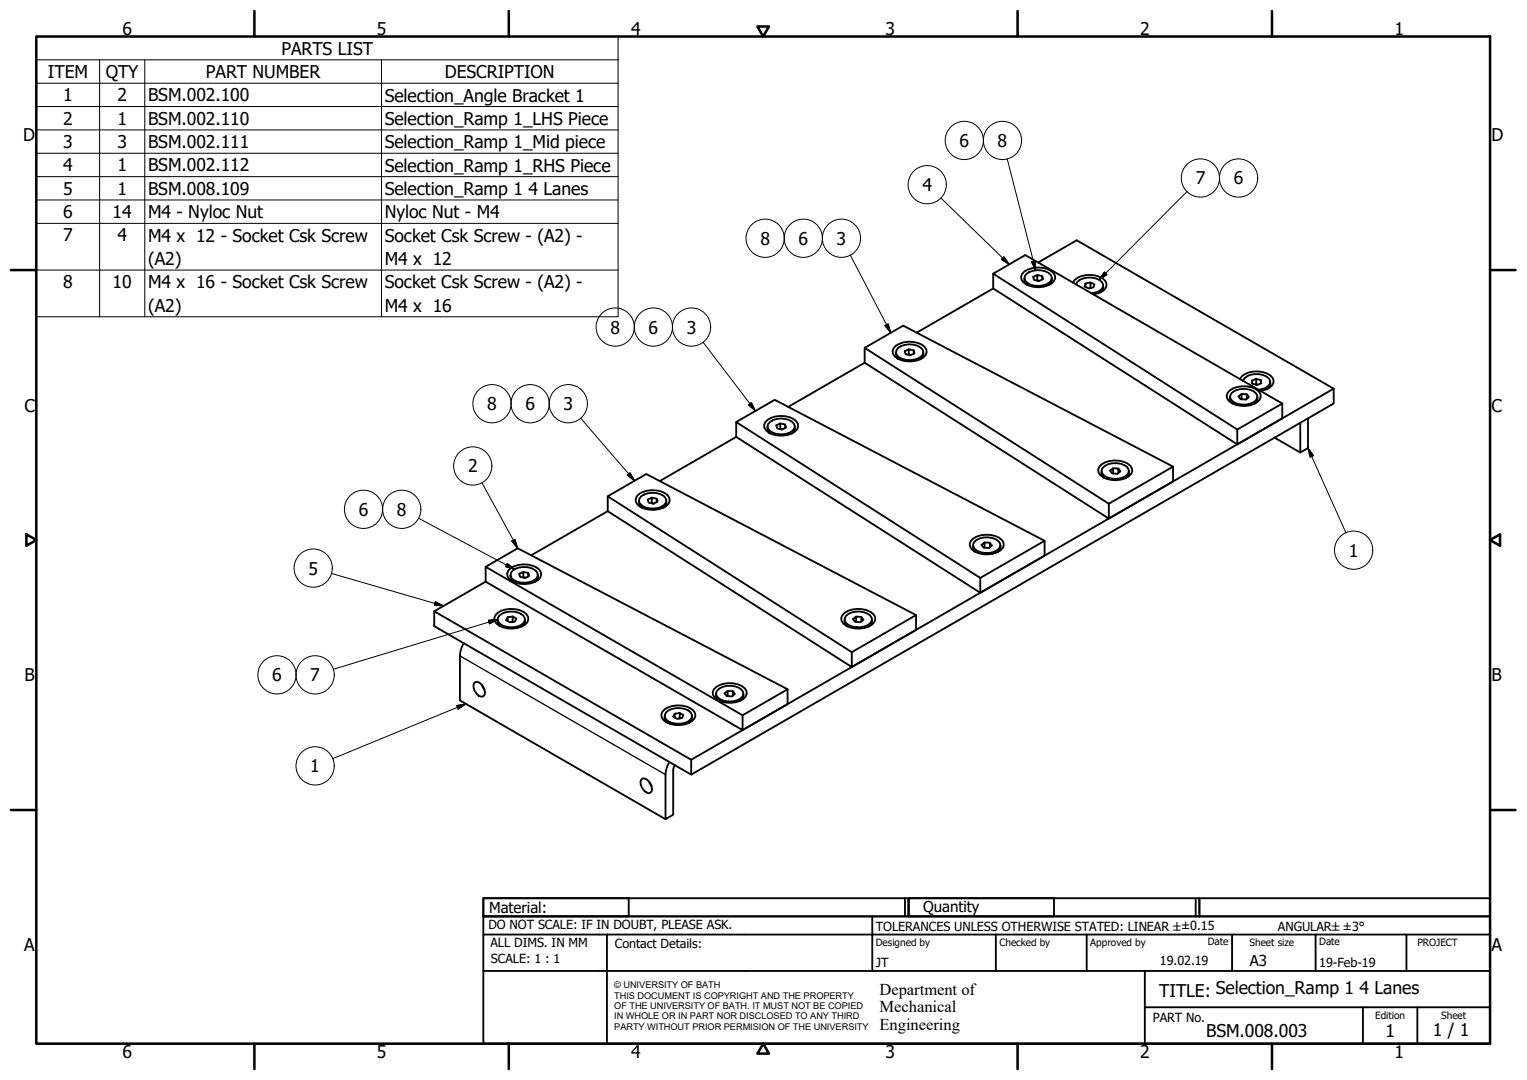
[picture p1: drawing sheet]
<svg xmlns="http://www.w3.org/2000/svg" width="420mm" height="297mm" viewBox="0 0 420 297" stroke-linecap="round" stroke-linejoin="round" font-family="sans-serif">
<!-- layer: Visible (ISO) -->
<g fill="none" stroke="#000" stroke-width=".51">
<path d="M273.3 75.3l8.8-5.1 70.7 40.8v4.1l-12.4 7.1M273.3 79.3l67.1 42.9v-4.1l12.4-7.1M273.3 79.3v-4l67.1 42.8M273.3 79.3l-21.1 12.2M281.9 74.7a6.9 6.9 0 0 1 7.9 .3 1.84 1.84 0 0 1-.4 2.9 6.9 6.9 0 0 1-7.9-.3 1.85 1.85 0 0 1 .4-2.9zM281.9 76.5a1.87 1.87 0 0 0 .8 1.9M282.5 75.3a5.3 5.3 0 0 1 6.7 .4 1.7 1.7 0 0 1-1.2 2.5 5.3 5.3 0 0 1-5.9-.9l-.2-.7 .1-.7zM285.4 77.1v-1.5l-1.1 .6 .2 .8 1.4 .3M285.4 75.6l1.4 .3v1M285.4 77.1l-.1 .1M285.4 77.1l.5 .2M285.6 72.2l10.6-6.1 70.8 40.8v4.1l-176.8 102"/>
<path d="M286.8 75.9l.2 .9-1.1 .5M289.4 76.5a1.78 1.78 0 0 1-.8 1.9M295.2 77.7a5.9 5.9 0 0 1 7.4-1.5 2.15 2.15 0 0 1 1.3 3.4l-1.8 1.1-1.3 .3M296.1 78.2a3.7 3.7 0 0 1 4.3-1.8 3.4 3.4 0 0 1 3.1 1.8 2.19 2.19 0 0 1-2.1 2.3l-1.1 .2M298.7 78l-.3 .8 1.1 .5 1.4-.3 .2-.8-1.1-.5v1.4M300 77.7l-1.3 .3v.9M300 79.1l.1 .1M300 79.1l-.4 .2M303.6 78.5a1.82 1.82 0 0 1-.9 1.9M237.9 99.8v-4.1l10.6-6.1 74.3 38.7v4.1l-17.7 10.2M237.9 99.8l67.2 42.8v-4.1l17.7-10.2M237.9 99.8l-21 12.1"/>
<path d="M237.9 95.7l67.2 42.8M246.5 95.1a6.9 6.9 0 0 1 7.9 .3 1.85 1.85 0 0 1-.3 2.9 6.9 6.9 0 0 1-7.9-.3 1.84 1.84 0 0 1 .3-2.9zM246.5 96.9a1.82 1.82 0 0 0 .8 1.9M247.1 95.7a5.3 5.3 0 0 1 6.7 .4 1.67 1.67 0 0 1-1.1 2.5 5.3 5.3 0 0 1-5.9-.9l-.3-.7 .2-.7zM250.1 97.5v-1.4l-1.2 .5 .3 .8 1.3 .3M250.1 96.1l1.3 .3v.9M250.1 97.5l-.1 .1M250.1 97.5l.4 .2M251.4 96.4l.3 .8-1.2 .5M254.1 96.9a1.88 1.88 0 0 1-.9 1.9M202.6 116.1l67.1 42.8M211.2 115.5a6.9 6.9 0 0 1 7.9 .3 1.82 1.82 0 0 1-.4 2.9 6.9 6.9 0 0 1-7.9-.3 1.82 1.82 0 0 1 .4-2.9z"/>
<path d="M211.2 117.3a1.82 1.82 0 0 0 .8 1.9M211.8 116.1a5.2 5.2 0 0 1 6.6 .4 1.65 1.65 0 0 1-1.1 2.5 5.2 5.2 0 0 1-5.9-.9l-.2-.7 .1-.7zM214.7 117.9v-1.4l-1.1 .5 .2 .8 1.4 .3M214.7 116.5l1.3 .3v.9M214.7 117.9l-.1 .1M214.7 117.9l.5 .2M216 116.8l.3 .8-1.1 .5M218.7 117.3a1.82 1.82 0 0 1-.8 1.9M338.5 107.3a6.9 6.9 0 0 1 7.9 .3 1.86 1.86 0 0 1-.4 3 6.8 6.8 0 0 1-7.9-.4 1.82 1.82 0 0 1 .4-2.9zM338.5 109.1a1.82 1.82 0 0 0 .8 1.9M338.8 108.2a5.3 5.3 0 0 1 6.7-.2 1.54 1.54 0 0 1-.5 2.6 5.6 5.6 0 0 1-6.1-.4l-.4-.6v-.7zM341.2 104.3a5.7 5.7 0 0 1 6.2-2 3.5 3.5 0 0 1 3 2.4 2.77 2.77 0 0 1-2.4 2.5l-1.2 .3"/>
<path d="M341.6 108.4h1.5v1.3M342 104.8a4.5 4.5 0 0 1 5.5-1.7 2.16 2.16 0 0 1 2 2.3 3.5 3.5 0 0 1-3.2 1.8M343.1 108.4l.5 .8-.8 .7-1.4-.1-.6-.8 .8-.6v1.4M345.7 104.2l1.2 .4v.8M345.7 105.7l-.2 .1M345.7 105.7l.3 .1M346 109.1a1.88 1.88 0 0 1-.8 1.9M346.9 104.6l.1 .8-1.1 .5-1.3-.4-.2-.8 1.3-.5v1.5M349.5 105a1.89 1.89 0 0 1-.8 2M357.8 116.3v8.2l-7.1-4.1M359.9 115.1v8.1l-2.1 1.3M367 106.9l-176.8 102.1v4l-70.7-40.8v-4.1l70.7 40.9"/>
<path d="M167.2 136.5l67.2 42.9M175.8 135.9a6.9 6.9 0 0 1 7.9 .3 1.84 1.84 0 0 1-.4 3 6.9 6.9 0 0 1-7.8-.4 1.85 1.85 0 0 1 .3-2.9zM175.8 137.7a1.92 1.92 0 0 0 .8 1.9M176.4 136.5a5.3 5.3 0 0 1 6.7 .4 1.7 1.7 0 0 1-1.1 2.5 5.3 5.3 0 0 1-5.9-.9l-.3-.7 .1-.7zM179.3 138.3v-1.4l-1.1 .5 .3 .8 1.3 .3M179.3 136.9l1.4 .3v.9M179.3 138.3v.1M179.3 138.3l.5 .2M180.7 137.2l.2 .8-1.1 .5M183.3 137.7a1.83 1.83 0 0 1-.8 1.9M202.6 120.2v-4.1l10.6-6.1 74.2 38.7v4.1l-17.7 10.2M202.6 120.2l67.1 42.8v-4.1l17.7-10.2"/>
<path d="M202.6 120.2l-21.1 12.1M303.1 129.5a1.88 1.88 0 0 0 .8 2M303.1 127.7a6.8 6.8 0 0 1 7.9 .4 1.82 1.82 0 0 1-.4 2.9 6.9 6.9 0 0 1-7.9-.3 1.86 1.86 0 0 1 .4-3zM303.4 128.7a5.2 5.2 0 0 1 6.7-.2 1.54 1.54 0 0 1-.5 2.5 5.6 5.6 0 0 1-6-.4l-.4-.6-.1-.7zM306.3 128.8l1.4 .1v1.2M307.7 128.9l.6 .7-.9 .7-1.4-.1-.6-.8 .9-.6v1.4M310.6 129.5a1.82 1.82 0 0 1-.8 2M133.6 160v-4.1l8.9-5.1 74.2 38.8v4.1l-12.4 7.1M133.6 160l70.7 40.8v-4.1l12.4-7.1M133.6 160l-14.1 8.1M133.6 155.9l70.7 40.8M140.5 156.3a6.9 6.9 0 0 1 7.9 .3 1.85 1.85 0 0 1-.4 3 6.9 6.9 0 0 1-7.9-.4 1.84 1.84 0 0 1 .4-2.9z"/>
<path d="M140.5 158.1a1.82 1.82 0 0 0 .8 1.9M141.1 156.9a5.3 5.3 0 0 1 6.6 .4 1.69 1.69 0 0 1-1.1 2.5 5.3 5.3 0 0 1-5.9-.9l-.2-.7 .1-.6zM144 157.3l1.4 .3v.9M144 158.8h-.1M144 158.8l.5 .1M145.4 157.6l.2 .8-1.1 .5-1.4-.2-.2-.9 1.1-.5v1.5M148 158.1a1.88 1.88 0 0 1-.8 1.9M167.2 140.6v-4.1l10.6-6.1 74.3 38.8v4.1l-17.7 10.2M167.2 140.6l67.2 42.9v-4.1l17.7-10.2M167.2 140.6l-21 12.1M267.7 148.2a6.9 6.9 0 0 1 7.9 .3 1.85 1.85 0 0 1-.3 2.9 6.9 6.9 0 0 1-7.9-.3 1.85 1.85 0 0 1 .3-2.9zM267.7 150a1.91 1.91 0 0 0 .8 1.9"/>
<path d="M268.1 149.1a5.2 5.2 0 0 1 6.7-.2 1.52 1.52 0 0 1-.5 2.5 5.6 5.6 0 0 1-6.1-.4l-.4-.6v-.7zM270.9 149.2l1.5 .1v1.2M272.4 149.3l.5 .7-.8 .7-1.4-.1-.6-.7 .8-.7v1.5M275.3 150a1.91 1.91 0 0 1-.8 1.9M127.6 176.9l-.9 2.4-.1 1.1v12.2l56.5 32.7M136.9 168.6a6.9 6.9 0 0 1 7.9 .3 1.87 1.87 0 0 1-.3 2.9 6.9 6.9 0 0 1-7.9-.3 1.82 1.82 0 0 1 .3-2.9zM136.9 170.4a1.83 1.83 0 0 0 .8 1.9M137.3 169.4a5.3 5.3 0 0 1 6.7 0 1.57 1.57 0 0 1-.6 2.5 5.5 5.5 0 0 1-6.1-.5l-.3-.7v-.7zM139.7 169.8l-.4 .8 1 .6 1.4-.3 .4-.8-1-.5v1.4M141.1 169.6l-1.4 .2v1M141.1 171v.1M141.1 171l-.2 .1"/>
<path d="M144.5 170.4a1.89 1.89 0 0 1-.9 1.9M232.4 168.6a6.9 6.9 0 0 1 7.9 .3 1.86 1.86 0 0 1-.4 2.9 6.8 6.8 0 0 1-7.9-.3 1.82 1.82 0 0 1 .4-2.9zM232.4 170.4a1.83 1.83 0 0 0 .8 1.9M232.7 169.5a5.3 5.3 0 0 1 6.7-.2 1.54 1.54 0 0 1-.5 2.5 5.6 5.6 0 0 1-6-.4l-.4-.6-.1-.7zM235.6 169.6l1.4 .1v1.2M237 169.7l.6 .8-.9 .6-1.4-.1-.6-.7 .9-.7v1.5M239.9 170.4a1.89 1.89 0 0 1-.8 1.9M130.5 187.9l.4-.4a2.96 2.96 0 0 1 2.5 3.5l-.4 .5a1.95 1.95 0 0 1-2.3-1.4l-.4-1.6zM132.5 188.3l.8 1.3M182.9 195.1a6.9 6.9 0 0 1 7.9 .3 1.82 1.82 0 0 1-.4 2.9 6.9 6.9 0 0 1-7.9-.3 1.85 1.85 0 0 1 .4-2.9zM182.9 196.9a1.88 1.88 0 0 0 .8 1.9M183.3 195.9a5.4 5.4 0 0 1 6.7 0 1.58 1.58 0 0 1-.7 2.5 5.6 5.6 0 0 1-6-.5l-.4-.7v-.6z"/>
<path d="M185.6 196.3l-.3 .8 1 .6 1.4-.2 .3-.8-1-.6v1.5M187 196.1l-1.4 .2v1M187 197.6h.1M187 197.6h-.2M190.4 196.9a1.82 1.82 0 0 1-.8 1.9M197 190.8a1.88 1.88 0 0 0 .8 1.9M197 189a6.8 6.8 0 0 1 7.9 .3 1.82 1.82 0 0 1-.3 2.9 6.9 6.9 0 0 1-7.9-.3 1.86 1.86 0 0 1 .3-2.9zM197.4 189.9a5.2 5.2 0 0 1 6.7-.2 1.54 1.54 0 0 1-.5 2.5 5.6 5.6 0 0 1-6.1-.3l-.4-.7-.1-.7zM200.2 190l1.5 .1v1.2M201.7 190.1l.5 .8-.8 .6-1.5-.1-.5-.7 .8-.7v1.5M204.6 190.8a1.82 1.82 0 0 1-.8 1.9M176.4 214.4l.5-.3a2.92 2.92 0 0 1 2.4 3.5l-.3 .4a1.99 1.99 0 0 1-2.4-1.4l-.3-.8-.1-.8z"/>
<path d="M178.5 214.8l.7 1.3M184.1 209.6l-.9 2.3-.1 1.1v12.3l2.1-1.2v-12.3l.5-1.4"/>
</g>
<!-- layer: Visible Narrow (ISO) -->
<path d="M126.6 180.4l56.5 32.6" fill="none" stroke="#000" stroke-width=".36"/>
<!-- layer: Symbol (ISO) -->
<g fill="none" stroke="#000" stroke-width=".28">
<path d="M10 16.5v-6.5h160.1v6.5M10 16.5h160.1v6.4M10 16.5v70.6h160.1v-64.2M27.4 16.5v70.6M39.8 16.5v70.6M105 16.5v70.6M10 22.9h160.1M10 29.3h160.1M10 35.7h160.1M10 42.1h160.1M10 48.6h160.1M10 55h160.1"/>
<path d="M258.9 54.4l18.8 18.3M277.1 43.7l7.9 30.6M326.6 52.7l-24.1 24.3M10 61.4h160.1M10 74.3h160.1M234 70.2l11.1 21.3M276.2 70.6l1.5 2.1-2.2-1.4zM283.9 72l.9-.2 .2 2.5zM303.9 74.9l.7 .7-2.1 1.4zM193.5 94.1l14.4 18.9M243.5 89.5l.9-.4 .7 2.4zM159.8 115l14.8 17.2"/>
<path d="M206 111.3l.8-.6 1.1 2.3zM132.6 132.8l9.9 18M172.6 130.7l.8-.7 1.2 2.2zM359.9 123.2l1.5 2.1-.9 .4zM359.9 123.2l10.4 23.3M91.2 157.7l30.8 9M115.1 142.5l26.5 14.1M139.6 155l2 1.6-2.5-.8zM140.8 148.8l.9-.4 .8 2.4zM119.8 165.5l2.2 1.2-2.5-.3zM134.4 170.6l2.5-.2-2.2 1.2zM136.9 170.4l-45.2 13.7"/>
<path d="M125.7 194.1l2.5-.5-2.1 1.4zM128.2 193.6l-36.7 15.1"/>
<circle cx="265.3" cy="38.6" r="5.3"/>
<circle cx="275.8" cy="38.6" r="5.3"/>
<circle cx="255.1" cy="50.8" r="5.3"/>
<circle cx="330.3" cy="49" r="5.3"/>
<circle cx="340.8" cy="49" r="5.3"/>
<circle cx="210.5" cy="65.5" r="5.3"/>
<circle cx="221" cy="65.5" r="5.3"/>
<circle cx="231.5" cy="65.5" r="5.3"/>
<circle cx="169.3" cy="90" r="5.3"/>
<circle cx="179.8" cy="90" r="5.3"/>
<circle cx="190.3" cy="90" r="5.3"/>
<circle cx="135.4" cy="111" r="5.3"/>
<circle cx="145.9" cy="111" r="5.3"/>
<circle cx="156.4" cy="111" r="5.3"/>
<circle cx="130.1" cy="128.2" r="5.3"/>
<circle cx="86.2" cy="156.2" r="5.3"/>
<circle cx="100" cy="140.1" r="5.3"/>
<circle cx="110.5" cy="140.1" r="5.3"/>
<circle cx="372.5" cy="151.3" r="5.3"/>
<circle cx="76.2" cy="185.6" r="5.3"/>
<circle cx="86.7" cy="185.6" r="5.3"/>
<circle cx="86.7" cy="210.6" r="5.3"/>
</g>
<!-- layer: Border (ISO) -->
<g fill="none" stroke="#000" stroke-width=".7">
<path d="M10 10h400v277h-400zM70 3v7M140 3v7M208.4 7.3h3.2l-1.6 2.7zM280 3v7M350 3v7M3 74.3h7M410 74.3h7M7.3 146.9l2.7 1.6-2.7 1.6zM410 148.5l2.7-1.6v3.2zM3 222.8h7M410 222.8h7"/>
<path d="M70 287v7M140 287v7M210 287l1.6 2.8h-3.2zM280 287v7M350 287v7"/>
</g>
<!-- layer: Title (ISO) -->
<g fill="none" stroke="#000" stroke-width=".51">
<path d="M133 247h40v5h-40zM133 247h117v5h-117zM133 257v-5h277v5M133 257h277v30h-277zM167 257v30M240 252v15M249 247v5M250 247h40v5h-40zM250 247h80v5h-80zM274 257v10M299 257v10M329 247v5"/>
<path d="M330 247h80v5h-80zM339 257v10M362 257v10M387 257v10M133 267h277M315 277h95M315 267v20M375 277v10M390 277v10"/>
</g>
<!-- layer: Symbol (ISO) -->
<g fill="#000" stroke="#000" stroke-width=".28">
<path d="M275.5 71.3l2.2 1.4zM276.2 70.6l1.5 2.1-2.2-1.4zM283.9 72l1.1 2.3zM283.9 72l.9-.2 .2 2.5zM303.9 74.9l-1.4 2.1zM303.9 74.9l.7 .7-2.1 1.4zM243.5 89.5l1.6 2zM243.5 89.5l.9-.4 .7 2.4zM206 111.3l1.9 1.7zM206 111.3l.8-.6 1.1 2.3zM172.6 130.7l2 1.5zM172.6 130.7l.8-.7 1.2 2.2z"/>
<path d="M359.9 123.2l1.5 2.1zM359.9 123.2l1.5 2.1-.9 .4zM139.1 155.8l2.5 .8zM139.6 155l2 1.6-2.5-.8zM140.8 148.8l1.7 2zM140.8 148.8l.9-.4 .8 2.4zM119.5 166.4l2.5 .3zM119.8 165.5l2.2 1.2-2.5-.3zM134.7 171.6l2.2-1.2zM134.4 170.6l2.5-.2-2.2 1.2zM126.1 195l2.1-1.4zM125.7 194.1l2.5-.5-2.1 1.4z"/>
</g>
<g font-size="4.8">
<text x="33.7" y="9.6">6</text>
<text x="103.7" y="9.6">5</text>
<text x="173.7" y="9.6">4</text>
<text x="243.7" y="9.6">3</text>
<text x="313.7" y="9.6">2</text>
<text x="383.7" y="9.6">1</text>
<text x="77.4" y="15">PARTS LIST</text>
<text x="13.2" y="21.4">ITEM</text>
<text x="29.1" y="21.5">QTY</text>
<text x="56.7" y="21.4">PART NUMBER</text>
<text x="122.4" y="21.5">DESCRIPTION</text>
<text x="17.4" y="27.9">1</text>
<text x="32.3" y="27.9">2</text>
<text x="40.7" y="27.9">BSM.002.100</text>
<text x="105.9" y="27.9">Selection_Angle Bracket 1</text>
<text x="17.4" y="34.3">2</text>
<text x="32.3" y="34.3">1</text>
<text x="40.7" y="34.3">BSM.002.110</text>
<text x="105.9" y="34.3">Selection_Ramp 1_LHS Piece</text>
<text x="6.3" y="38.9">D</text>
<text x="17.4" y="40.7">3</text>
<text x="32.3" y="40.7">3</text>
<text x="40.7" y="40.7">BSM.002.111</text>
<text x="105.9" y="40.8">Selection_Ramp 1_Mid piece</text>
<text x="264" y="40.4">6</text>
<text x="274.5" y="40.4">8</text>
<text x="410.4" y="38.9">D</text>
<text x="17.4" y="47.1">4</text>
<text x="32.3" y="47.1">1</text>
<text x="40.7" y="47.2">BSM.002.112</text>
<text x="105.9" y="47.2">Selection_Ramp 1_RHS Piece</text>
<text x="17.4" y="53.5">5</text>
<text x="32.3" y="53.6">1</text>
<text x="40.7" y="53.6">BSM.008.109</text>
<text x="105.9" y="53.6">Selection_Ramp 1</text>
<text x="145.4" y="53.6">4 Lanes</text>
<text x="253.8" y="52.5">4</text>
<text x="329" y="50.7">7</text>
<text x="339.5" y="50.7">6</text>
<text x="17.4" y="60">6</text>
<text x="31" y="60">14</text>
<text x="40.7" y="60">M4 - Nyloc Nut</text>
<text x="105.9" y="60">Nyloc Nut - M4</text>
<text x="17.4" y="66.4">7</text>
<text x="32.3" y="66.4">4</text>
<text x="40.7" y="66.5">M4 x 12 - Socket Csk Screw</text>
<text x="105.9" y="66.5">Socket Csk Screw - (A2) -</text>
<text x="209.2" y="67.3">8</text>
<text x="219.7" y="67.3">6</text>
<text x="230.2" y="67.3">3</text>
<text x="40.7" y="72.9">(A2)</text>
<text x="105.9" y="72.9">M4 x 12</text>
<text x="17.4" y="79.3">8</text>
<text x="31" y="79.3">10</text>
<text x="40.7" y="79.3">M4 x 16 - Socket Csk Screw</text>
<text x="105.9" y="79.3">Socket Csk Screw - (A2) -</text>
<text x="40.7" y="85.7">(A2)</text>
<text x="105.9" y="85.7">M4 x 16</text>
<text x="168" y="91.7">8</text>
<text x="178.5" y="91.7">6</text>
<text x="189" y="91.7">3</text>
<text x="6.7" y="113.2">C</text>
<text x="134" y="112.8">8</text>
<text x="144.5" y="112.8">6</text>
<text x="155" y="112.8">3</text>
<text x="410.4" y="113.2">C</text>
<text x="128.8" y="129.9">2</text>
<text x="98.7" y="141.8">6</text>
<text x="109.2" y="141.9">8</text>
<text x="371.2" y="153.1">1</text>
<text x="84.9" y="158">5</text>
<text x="6.8" y="187.4">B</text>
<text x="74.9" y="187.4">6</text>
<text x="85.4" y="187.4">7</text>
<text x="410.4" y="187.4">B</text>
<text x="85.4" y="212.4">1</text>
<text x="6.7" y="261.7">A</text>
<text x="410.4" y="261.7">A</text>
<text x="319" y="274.2">TITLE: Selection_Ramp 1</text>
<text x="374.1" y="273.4">4 Lanes</text>
<text x="331.9" y="285.3">BSM.008.003</text>
<text x="381.2" y="285.3">1</text>
<text x="394.2" y="285">1 / 1</text>
<text x="33.7" y="291">6</text>
<text x="103.7" y="290.9">5</text>
<text x="173.7" y="290.9">4</text>
<text x="243.7" y="291">3</text>
<text x="313.7" y="291">2</text>
<text x="383.7" y="290.9">1</text>
</g>
<g font-size="4.6">
<text x="242" y="273.7">Department of</text>
<text x="242" y="278.4">Mechanical</text>
<text x="242" y="283.2">Engineering</text>
</g>
<g font-size="4.1">
<text x="134.6" y="251.1">Material:</text>
<text x="254" y="250.8">Quantity</text>
<text x="343.9" y="265.6">A3</text>
</g>
<g font-size="3.5">
<text x="134.4" y="255.6">DO NOT SCALE: IF IN DOUBT, PLEASE ASK.</text>
<text x="241" y="256">TOLERANCES UNLESS OTHERWISE STATED: LINEAR ±±0.15</text>
<text x="351.6" y="256">ANGULAR±±3°</text>
<text x="134.9" y="260.6">ALL DIMS. IN MM</text>
<text x="169.2" y="260.6">Contact Details:</text>
<text x="135.1" y="264.8">SCALE: 1 : 1</text>
<text x="241" y="266">JT</text>
<text x="319.2" y="265.5">19.02.19</text>
<text x="363" y="266">19-Feb-19</text>
<text x="317.2" y="281.2">PART No.</text>
</g>
<g font-size="2.8">
<text x="241" y="260.1">Designed by</text>
<text x="275" y="260.1">Checked by</text>
<text x="300" y="260.1">Approved by</text>
<text x="332.3" y="260">Date</text>
<text x="343.8" y="260.1">Sheet size</text>
<text x="363" y="260">Date</text>
<text x="390" y="260.1">PROJECT</text>
<text x="378.4" y="280.1">Edition</text>
<text x="396.6" y="280.1">Sheet</text>
</g>
<g font-size="2.5">
<text x="169" y="271.9">© UNIVERSITY OF BATH</text>
<text x="169" y="274.7">THIS DOCUMENT IS COPYRIGHT AND THE PROPERTY</text>
<text x="169" y="277.5">OF THE UNIVERSITY OF BATH. IT MUST NOT BE COPIED</text>
<text x="169" y="280.4">IN WHOLE OR IN PART NOR DISCLOSED TO ANY THIRD</text>
<text x="169" y="283.2">PARTY WITHOUT PRIOR PERMISION OF THE UNIVERSITY</text>
</g>
</svg>
